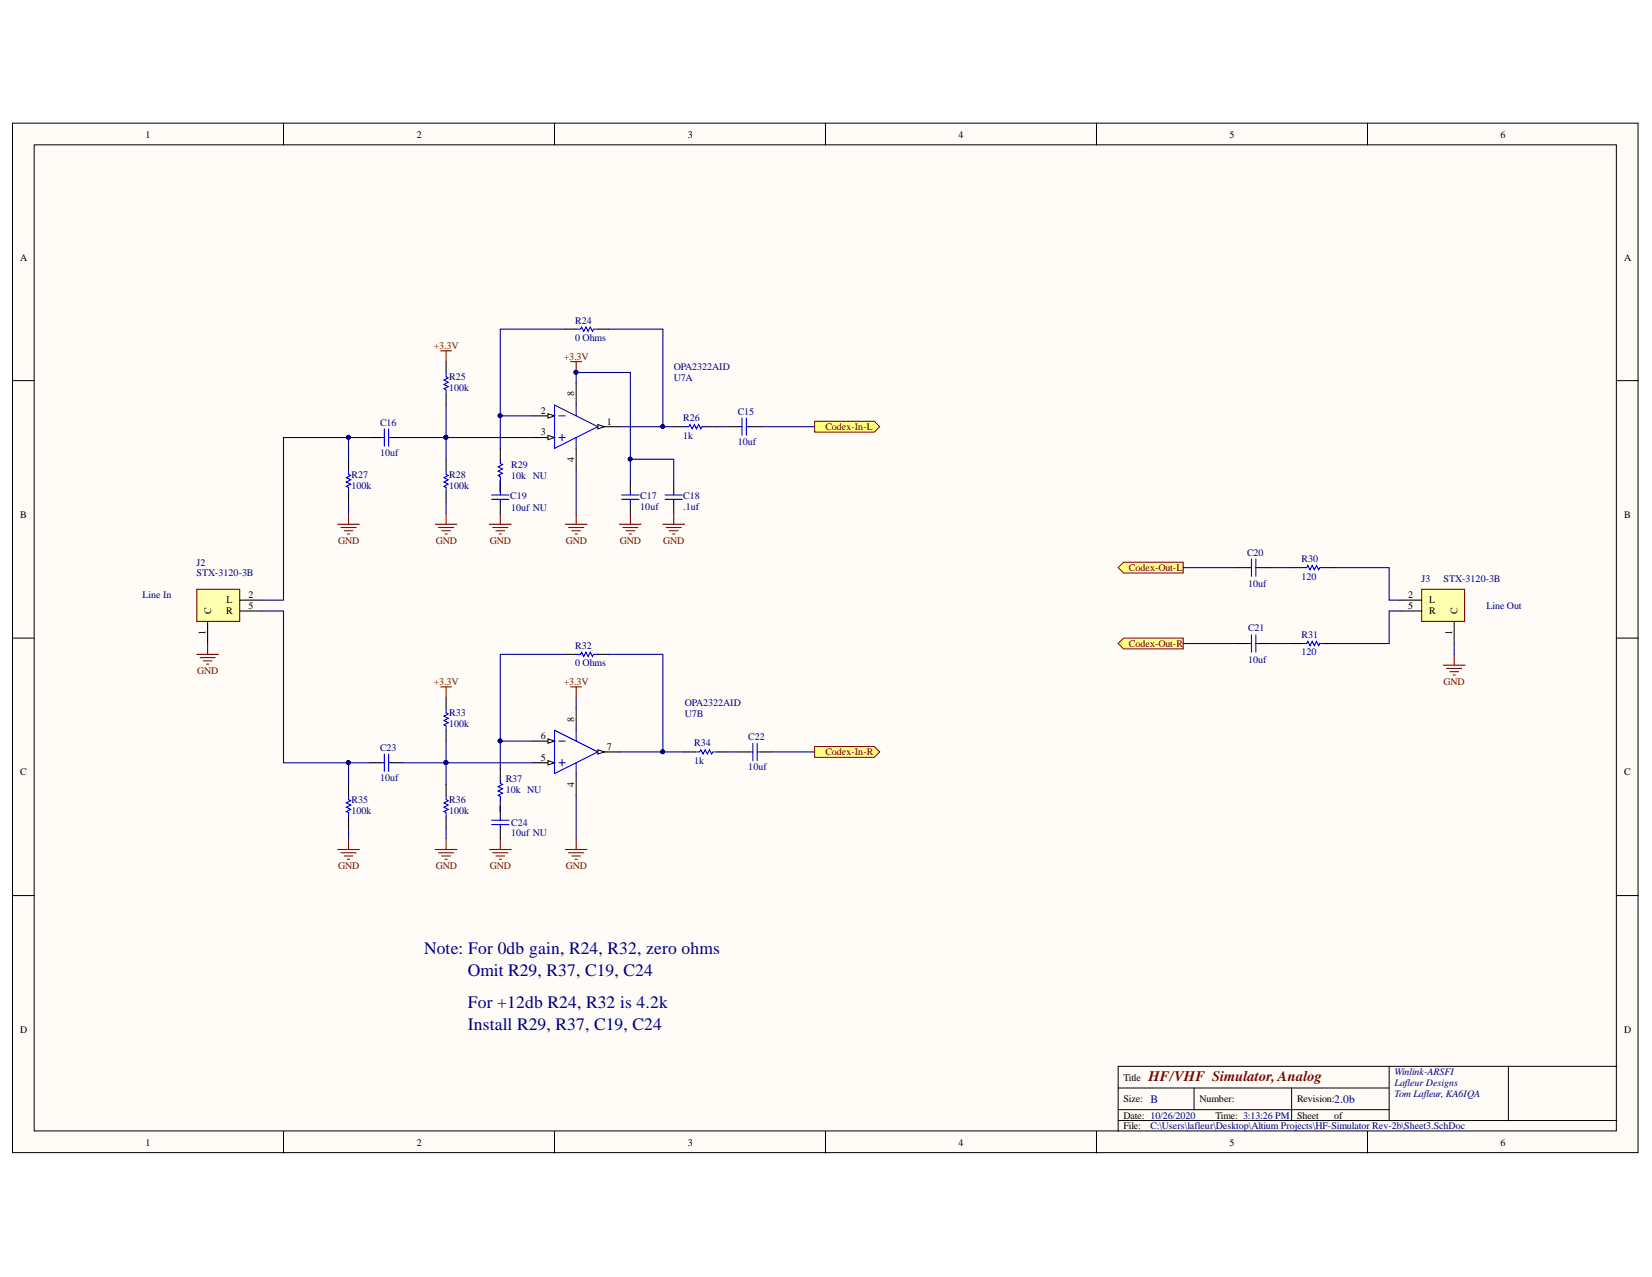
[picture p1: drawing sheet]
<svg xmlns="http://www.w3.org/2000/svg" width="279mm" height="216mm" viewBox="0 0 279 216" stroke-linecap="round" stroke-linejoin="round" font-family="sans-serif">
<g fill="#fffcf8" stroke="#000" stroke-width=".17">
<path d="M2.1 20.8h274.9v174.1h-274.9z"/>
<path d="M5.8 24.5h267.6v166.7h-267.6z"/>
</g>
<g fill="none" stroke="#000" stroke-width=".17">
<path d="M47.9 20.8v3.7M93.8 20.8v3.7M139.6 20.8v3.7M185.4 20.8v3.7M231.3 20.8v3.7M2.1 64.4h3.7M273.4 64.4h3.7M2.1 107.9h3.7M273.4 107.9h3.7M2.1 151.4h3.7M273.4 151.4h3.7M47.9 191.3v3.6"/>
<path d="M93.8 191.3v3.6M139.6 191.3v3.6M185.4 191.3v3.6M189.1 183.9h45.8M189.1 189.4h84.3M189.1 187.6h45.8M201.9 183.9v3.7M218.4 183.9v5.5M231.3 191.3v3.6M234.9 180.3v9.1M255.1 180.3h-66v11M273.4 180.3h-18.3v9.1"/>
</g>
<g fill="none" stroke="#000" stroke-width=".18">
<path d="M95.6 55.6h1.8M101.1 55.6h1.8M58.9 77.6v1.9M62.6 74h1.8M66.3 74h1.8M84.6 75.8v1.8M58.9 83.1v1.9M84.6 81.3v1.8M106.6 81.3v1.8M106.6 85v1.8M113.9 81.3v1.8M113.9 85v1.8"/>
<path d="M209.3 96h1.8M212.9 96h1.9M218.4 96h1.9M223.9 96h1.9M209.3 108.8h1.8M212.9 108.8h1.9M218.4 108.8h1.9M223.9 108.8h1.9"/>
</g>
<g fill="none" stroke="#00f" stroke-width=".18">
<path d="M97.4 55.6h.8l.2-.3 .3 .7 .4-.7 .4 .7 .3-.7 .4 .7 .2-.4h.7M58.9 79.5v.7l.4 .2-.7 .4 .7 .3-.7 .4 .7 .4-.7 .3 .3 .2v.7M64.4 74h.6M65 72.5v2.9M65.7 72.5v2.9M65.7 74h.6M84.6 77.6v.8l.4 .2-.8 .3 .8 .4-.8 .4 .8 .3-.8 .4 .4 .2v.7M105.1 84.4h3M105.1 83.7h3M106.6 83.1v.6M106.6 84.4v.6M112.5 84.4h2.9"/>
<path d="M112.5 83.7h2.9M113.9 83.1v.6M113.9 84.4v.6M211.1 96h.6M211.7 94.5v2.9M212.4 94.5v2.9M212.4 96h.5M220.3 96h.7l.2-.4 .4 .7 .3-.7 .4 .7 .4-.7 .3 .7 .2-.3h.7M211.1 108.8h.6M211.7 107.3v3M212.4 107.3v3M212.4 108.8h.5"/>
<path d="M220.3 108.8h.7l.2-.4 .4 .8 .3-.8 .4 .8 .4-.8 .3 .8 .2-.4h.7"/>
</g>
<g fill="none" stroke="#800000" stroke-width=".18">
<path d="M96.5 61.1h1.9M97.4 61.1v1.9M57.1 88.6h3.7M57.7 89.2h2.5M58.2 89.7h1.5M58.8 90.3h.3M58.9 86.8v1.8M82.8 88.6h3.6M83.3 89.2h2.6M83.9 89.7h1.4M84.4 90.3h.4M84.6 86.8v1.8"/>
<path d="M95.6 88.6h3.7M96.2 89.2h2.5M96.7 89.7h1.5M97.3 90.3h.3M97.4 86.8v1.8M104.8 88.6h3.6M105.3 89.2h2.6M105.9 89.7h1.4M106.4 90.3h.4M106.6 86.8v1.8M112.1 88.6h3.7M112.7 89.2h2.5"/>
<path d="M113.2 89.7h1.5M113.8 90.3h.3M113.9 86.8v1.8"/>
</g>
<circle cx="97.4" cy="62.9" r=".33" fill="#000080" stroke="#000080" stroke-width=".17"/>
<path d="M137.8 126.2h10.1l.9 .9-.9 .9h-10.1z" fill-rule="evenodd" fill="#ffff80" stroke="#800000" stroke-width=".17"/>
<g fill="none" stroke="#800000" stroke-width=".18">
<path d="M96.5 116.1h1.9M97.4 116.1v1.9M57.1 143.6h3.7M57.7 144.2h2.5M58.2 144.7h1.5M58.8 145.3h.3M58.9 141.8v1.8M82.8 143.6h3.6M83.3 144.2h2.6M83.9 144.7h1.4M84.4 145.3h.4M84.6 141.8v1.8"/>
<path d="M95.6 143.6h3.7M96.2 144.2h2.5M96.7 144.7h1.5M97.3 145.3h.3M97.4 141.8v1.8"/>
</g>
<path d="M95.6 110.6h1.8M101.1 110.6h1.8M58.9 132.6v1.9M58.9 138.1v1.9M62.6 129h1.8M66.3 129h1.8M84.6 129.9v1.8M84.6 135.4v1.8" fill="none" stroke="#000" stroke-width=".18"/>
<path d="M97.4 110.6h.8l.2-.3 .3 .7 .4-.7 .4 .7 .3-.7 .4 .7 .2-.4h.7M58.9 134.5v.7l.4 .2-.7 .3 .7 .4-.7 .4 .7 .3-.7 .4 .3 .2v.7M64.4 129h.6M65 127.5v2.9M65.7 127.5v2.9M65.7 129h.6M84.6 131.7v.7l.4 .2-.8 .4 .8 .4-.8 .3 .8 .4-.8 .4 .4 .1v.8" fill="none" stroke="#00f" stroke-width=".18"/>
<g fill="#ffff80" stroke="#800000" stroke-width=".17">
<path d="M137.8 71.2h10.1l.9 .9-.9 1h-10.1z" fill-rule="evenodd"/>
<path d="M189.1 96l.9-.9h10.1v1.8h-10.1z" fill-rule="evenodd"/>
<path d="M189.1 108.8l.9-.9h10.1v1.8h-10.1z" fill-rule="evenodd"/>
</g>
<path d="M240.4 99.6h7.3v5.5h-7.3z" fill="#ffffb0" stroke="#800000" stroke-width=".18"/>
<path d="M236.8 101.5h3.6M236.8 103.3h3.6M245.9 105.1v3.7" fill="none" stroke="#000" stroke-width=".18"/>
<path d="M33.3 99.6h7.2v5.5h-7.2z" fill="#ffffb0" stroke="#800000" stroke-width=".18"/>
<path d="M35.1 105.1v3.7M40.6 101.5h3.7M40.6 103.3h3.7M101.1 127.1h3.7" fill="none" stroke="#000" stroke-width=".18"/>
<path d="M33.3 110.6h3.6M33.8 111.2h2.6M34.4 111.7h1.4M34.9 112.3h.4M35.1 108.8v1.8" fill="none" stroke="#800000" stroke-width=".18"/>
<path d="M101.1 126.8l1.1 .3-1.1 .4z" fill="#fffcf8"/>
<path d="M101.1 126.8l1.1 .3-1.1 .4z" fill="none" stroke="#000" stroke-width=".17"/>
<path d="M90.1 129h3.7" fill="none" stroke="#000" stroke-width=".18"/>
<path d="M92.7 128.6l1.1 .4-1.1 .3z" fill="#fffcf8"/>
<path d="M92.7 128.6l1.1 .4-1.1 .3z" fill="none" stroke="#000" stroke-width=".17"/>
<path d="M90.1 125.3h3.7" fill="none" stroke="#000" stroke-width=".18"/>
<path d="M92.7 124.9l1.1 .4-1.1 .4z" fill="#fffcf8"/>
<path d="M92.7 124.9l1.1 .4-1.1 .4z" fill="none" stroke="#000" stroke-width=".17"/>
<path d="M93.8 123.5l7.3 3.6-7.3 3.7zM94.5 125.3h1.1M94.5 129h1.1M95.1 128.4v1.1M97.4 123.5v1.8M97.4 129v1.8" fill="none" stroke="#00f" stroke-width=".18"/>
<path d="M101.1 72.1h3.7M97.4 119.8v3.7M97.4 130.8v3.7" fill="none" stroke="#000" stroke-width=".18"/>
<path d="M101.1 71.8l1.1 .3-1.1 .4z" fill="#fffcf8"/>
<path d="M101.1 71.8l1.1 .3-1.1 .4z" fill="none" stroke="#000" stroke-width=".17"/>
<path d="M90.1 74h3.7" fill="none" stroke="#000" stroke-width=".18"/>
<path d="M92.7 73.6l1.1 .4-1.1 .3z" fill="#fffcf8"/>
<path d="M92.7 73.6l1.1 .4-1.1 .3z" fill="none" stroke="#000" stroke-width=".17"/>
<path d="M90.1 70.3h3.7" fill="none" stroke="#000" stroke-width=".18"/>
<path d="M92.7 69.9l1.1 .4-1.1 .4z" fill="#fffcf8"/>
<path d="M92.7 69.9l1.1 .4-1.1 .4z" fill="none" stroke="#000" stroke-width=".17"/>
<g fill="none" stroke="#00f" stroke-width=".18">
<path d="M75.4 79.5v.7l.4 .2-.7 .4 .7 .3-.7 .4 .7 .4-.7 .3 .3 .2v.7M75.4 63v.7l.4 .2-.7 .4 .7 .3-.7 .4 .7 .4-.7 .3 .3 .2v.7M93.8 68.5l7.3 3.6-7.3 3.7zM94.5 70.3h1.1M94.5 74h1.1M95.1 73.4v1.1M97.4 68.5v1.8M97.4 74v1.8M115.8 72.1h.7l.2-.3 .4 .7 .3-.7 .4 .7 .4-.7 .3 .7 .2-.4h.7M124.9 72.1h.6M125.5 70.7v2.9M126.2 70.7v2.9"/>
<path d="M126.2 72.1h.6M83.1 83.7h3M83.1 84.4h3M84.6 83.1v.6M84.6 84.4v.6M75.4 119.8v.7l.4 .2-.7 .4 .7 .3-.7 .4 .7 .4-.7 .3 .3 .2v.8M75.4 134.5v.7l.4 .2-.7 .3 .7 .4-.7 .4 .7 .3-.7 .4 .3 .2v.7M83.1 138.7h3M83.1 139.4h3M84.6 138.1v.6M84.6 139.4v.6M117.6 127.1h.7l.2-.3 .4 .7 .4-.7 .3 .7 .4-.7 .4 .7 .1-.4h.8"/>
<path d="M126.8 127.1h.5M127.3 125.7v2.9M128.1 125.7v2.9M128.1 127.1h.5"/>
</g>
<g fill="none" stroke="#000" stroke-width=".18">
<path d="M75.4 61.1v1.9M75.4 66.6v1.9M75.4 77.6v1.9M97.4 64.8v3.7M97.4 75.8v3.7M113.9 72.1h1.9M119.4 72.1h1.9M123.1 72.1h1.8M126.8 72.1h1.8M75.4 83.1v1.9M84.6 81.3v1.8M84.6 85v1.8"/>
<path d="M75.4 118v1.8M75.4 123.5v1.8M75.4 132.6v1.9M75.4 138.1v1.9M84.6 136.3v1.8M84.6 140v1.8M115.8 127.1h1.8M121.3 127.1h1.8M124.9 127.1h1.9M128.6 127.1h1.8"/>
</g>
<g fill="none" stroke="#800000" stroke-width=".18">
<path d="M74.5 59.3h1.9M75.4 59.3v1.8M73.6 88.6h3.7M74.2 89.2h2.5M74.7 89.7h1.5M75.3 90.3h.3M75.4 86.8v1.8M74.5 116.1h1.9M75.4 116.1v1.9M244.1 112.5h3.7M244.7 113h2.5M245.2 113.6h1.5"/>
<path d="M245.8 114.1h.3M245.9 110.6v1.9M73.6 143.6h3.7M74.2 144.2h2.5M74.7 144.7h1.5M75.3 145.3h.3M75.4 141.8v1.8"/>
</g>
<g fill="none" stroke="#000080" stroke-width=".18">
<path d="M95.6 55.6h-11v14.7M102.9 55.6h9.2v16.5h-7.3M58.9 74v3.6M62.6 74h-14.7v27.5h-3.6M68.1 74h22M75.4 68.5v9.1M90.1 70.3h-5.5v5.5M97.4 64.8v-1.8h9.2v14.6h7.3v3.7M97.4 79.5v7.3M106.6 77.6v3.7M112.1 72.1h1.8M121.3 72.1h1.8"/>
<path d="M128.6 72.1h9.2M58.9 85v1.8M75.4 85v1.8M84.6 81.3v1.8M200.1 96h9.2M214.8 96h3.6M225.8 96h9.1v5.5h1.9M44.3 103.3h3.6v25.7h11M95.6 110.6h-11v14.7M97.4 118v1.8M102.9 110.6h9.2v16.5h-7.3M200.1 108.8h9.2"/>
<path d="M214.8 108.8h3.6M236.8 103.3h-1.9v5.5h-9.1M245.9 108.8v1.8M58.9 140v1.8M62.6 129h-3.7v3.6M68.1 129h22M75.4 125.3v7.3M75.4 140v1.8M84.6 136.3v.9M90.1 125.3h-5.5v4.6M97.4 134.5v7.3M112.1 127.1h3.7"/>
<path d="M123.1 127.1h1.8M130.4 127.1h7.4"/>
</g>
<g fill="#000080" stroke="#000080" stroke-width=".17">
<circle cx="58.9" cy="128.9" r=".33"/>
<circle cx="58.9" cy="73.9" r=".33"/>
<circle cx="75.4" cy="128.9" r=".33"/>
<circle cx="75.4" cy="73.9" r=".33"/>
<circle cx="84.6" cy="125.3" r=".33"/>
<circle cx="84.6" cy="70.3" r=".33"/>
<circle cx="97.4" cy="62.9" r=".33"/>
<circle cx="106.6" cy="77.6" r=".33"/>
<circle cx="112.1" cy="127.1" r=".33"/>
<circle cx="112.1" cy="72.1" r=".33"/>
</g>
<g font-size="3" fill="#000080">
<text x="71.7" y="161.3">Note: For 0db gain, R24, R32, zero ohms</text>
<text x="79.1" y="165">Omit R29, R37, C19, C24</text>
<text x="79.1" y="170.5">For +12db R24, R32 is 4.2k</text>
<text x="79.1" y="174.1">Install R29, R37, C19, C24</text>
</g>
<text font-size="2.5" fill="#800000" x="194.2" y="182.7">HF/VHF Simulator,Analog</text>
<g font-size="1.9" fill="#000080">
<text x="194.6" y="186.5">B</text>
<text x="225.6" y="186.5">2.0b</text>
</g>
<g font-size="1.7">
<text x="24.6" y="23.3">1</text>
<text x="70.5" y="23.3">2</text>
<text x="116.3" y="23.3">3</text>
<text x="162.1" y="23.3">4</text>
<text x="207.9" y="23.3">5</text>
<text x="253.8" y="23.3">6</text>
<text x="3.4" y="44.1">A</text>
<text x="274.7" y="44.1">A</text>
<text x="91.5" y="69.9">2</text>
<text x="97.1" y="67" transform="rotate(-90 97.1 67)">8</text>
<text x="102.6" y="71.8">1</text>
<text x="91.5" y="73.6">3</text>
<text x="97.1" y="78.1" transform="rotate(-90 97.1 78.1)">4</text>
<text x="3.4" y="87.6">B</text>
<text x="274.7" y="87.6">B</text>
<text x="38.3" y="102">L</text>
<text x="42" y="101.1">2</text>
<text x="238.1" y="101.1">2</text>
<text x="241.7" y="102">L</text>
<text x="34.8" y="107.4" transform="rotate(-90 34.8 107.4)">1</text>
<text x="35.7" y="103.9" transform="rotate(-90 35.7 103.9)">C</text>
<text x="38.2" y="103.9">R</text>
<text x="42" y="102.9">5</text>
<text x="238.1" y="102.9">5</text>
<text x="241.7" y="103.9">R</text>
<text x="245.6" y="107.4" transform="rotate(-90 245.6 107.4)">1</text>
<text x="246.5" y="103.9" transform="rotate(-90 246.5 103.9)">C</text>
<text x="91.5" y="124.9">6</text>
<text x="97.1" y="122" transform="rotate(-90 97.1 122)">8</text>
<text x="3.4" y="131.1">C</text>
<text x="91.5" y="128.6">5</text>
<text x="102.6" y="126.8">7</text>
<text x="274.7" y="131.1">C</text>
<text x="97.1" y="133.1" transform="rotate(-90 97.1 133.1)">4</text>
<text x="3.4" y="174.6">D</text>
<text x="274.7" y="174.6">D</text>
<text x="190" y="182.7">Title</text>
<text x="190" y="186.3">Size:</text>
<text x="190" y="189.1">Date: 10/26/2020</text>
<text x="190" y="190.9">File:</text>
<text x="202.9" y="186.3">Number:</text>
<text x="205.6" y="189.1">Time: 3:13:26 PM</text>
<text x="219.4" y="186.3">Revision:</text>
<text x="219.4" y="189.1">Sheet</text>
<text x="225.6" y="189.1">of</text>
<text x="24.6" y="193.7">1</text>
<text x="70.5" y="193.7">2</text>
<text x="116.3" y="193.7">3</text>
<text x="162.1" y="193.7">4</text>
<text x="207.9" y="193.7">5</text>
<text x="253.8" y="193.7">6</text>
</g>
<g font-size="1.7" fill="#800000">
<text x="73.3" y="58.9">+3.3V</text>
<text x="95.3" y="60.8">+3.3V</text>
<text x="139.6" y="72.7">Codex-In-L</text>
<text x="57.2" y="91.9">GND</text>
<text x="73.7" y="91.9">GND</text>
<text x="82.8" y="91.9">GND</text>
<text x="95.7" y="91.9">GND</text>
<text x="104.8" y="91.9">GND</text>
<text x="112.2" y="91.9">GND</text>
<text x="190.9" y="96.5">Codex-Out-L</text>
<text x="33.3" y="113.9">GND</text>
<text x="190.9" y="109.4">Codex-Out-R</text>
<text x="73.3" y="115.8">+3.3V</text>
<text x="95.3" y="115.8">+3.3V</text>
<text x="244.2" y="115.8">GND</text>
<text x="139.6" y="127.7">Codex-In-R</text>
<text x="57.2" y="146.9">GND</text>
<text x="73.7" y="146.9">GND</text>
<text x="82.8" y="146.9">GND</text>
<text x="95.7" y="146.9">GND</text>
</g>
<g font-size="1.7" fill="#000080">
<text x="97.3" y="54.7">R24</text>
<text x="97.3" y="57.7">0 Ohms</text>
<text x="76" y="64.3">R25</text>
<text x="114" y="64.4">U7A</text>
<text x="114" y="62.6">OPA2322AID</text>
<text x="64.3" y="72">C16</text>
<text x="76" y="66.1">100k</text>
<text x="115.6" y="71.2">R26</text>
<text x="124.8" y="70.1">C15</text>
<text x="64.3" y="77.1">10uf</text>
<text x="115.6" y="74.2">1k</text>
<text x="124.8" y="75.3">10uf</text>
<text x="59.5" y="80.8">R27</text>
<text x="59.5" y="82.6">100k</text>
<text x="76" y="80.8">R28</text>
<text x="76" y="82.6">100k</text>
<text x="86.5" y="79.2">R29</text>
<text x="86.5" y="80.9">10k NU</text>
<text x="86.3" y="84.4">C19</text>
<text x="86.5" y="86.4">10uf NU</text>
<text x="108.3" y="84.4">C17</text>
<text x="108.3" y="86.3">10uf</text>
<text x="115.6" y="84.4">C18</text>
<text x="115.6" y="86.3">.1uf</text>
<text x="33.2" y="95.7">J2</text>
<text x="210.9" y="94">C20</text>
<text x="220.1" y="95.1">R30</text>
<text x="24.1" y="101.1">Line In</text>
<text x="33.2" y="97.4">STX-3120-3B</text>
<text x="211.1" y="99.3">10uf</text>
<text x="220.1" y="98">120</text>
<text x="240.4" y="98.4">J3</text>
<text x="244.2" y="98.4">STX-3120-3B</text>
<text x="211.1" y="106.6">C21</text>
<text x="220.1" y="107.9">R31</text>
<text x="251.4" y="102.9">Line Out</text>
<text x="97.3" y="109.7">R32</text>
<text x="97.3" y="112.7">0 Ohms</text>
<text x="211.1" y="112.1">10uf</text>
<text x="220.1" y="110.8">120</text>
<text x="115.8" y="119.4">OPA2322AID</text>
<text x="76" y="121.1">R33</text>
<text x="76" y="122.9">100k</text>
<text x="115.8" y="121.3">U7B</text>
<text x="126.6" y="125.1">C22</text>
<text x="64.3" y="126.9">C23</text>
<text x="117.4" y="126.2">R34</text>
<text x="117.4" y="129.1">1k</text>
<text x="126.6" y="130.2">10uf</text>
<text x="59.5" y="135.7">R35</text>
<text x="59.5" y="137.6">100k</text>
<text x="64.3" y="132.1">10uf</text>
<text x="76" y="135.7">R36</text>
<text x="76" y="137.6">100k</text>
<text x="85.5" y="132.3">R37</text>
<text x="85.5" y="134.1">10k NU</text>
<text x="86.5" y="139.6">C24</text>
<text x="86.5" y="141.4">10uf NU</text>
<text x="235.9" y="181.8">Winlink-ARSFI</text>
<text x="235.9" y="183.6">Lafleur Designs</text>
<text x="235.9" y="185.4">Tom Lafleur, KA6IQA</text>
<text x="194.6" y="190.9">C:\Users\lafleur\Desktop\Altium Projects\HF-Simulator Rev-2b\Sheet3.SchDoc</text>
</g>
</svg>
